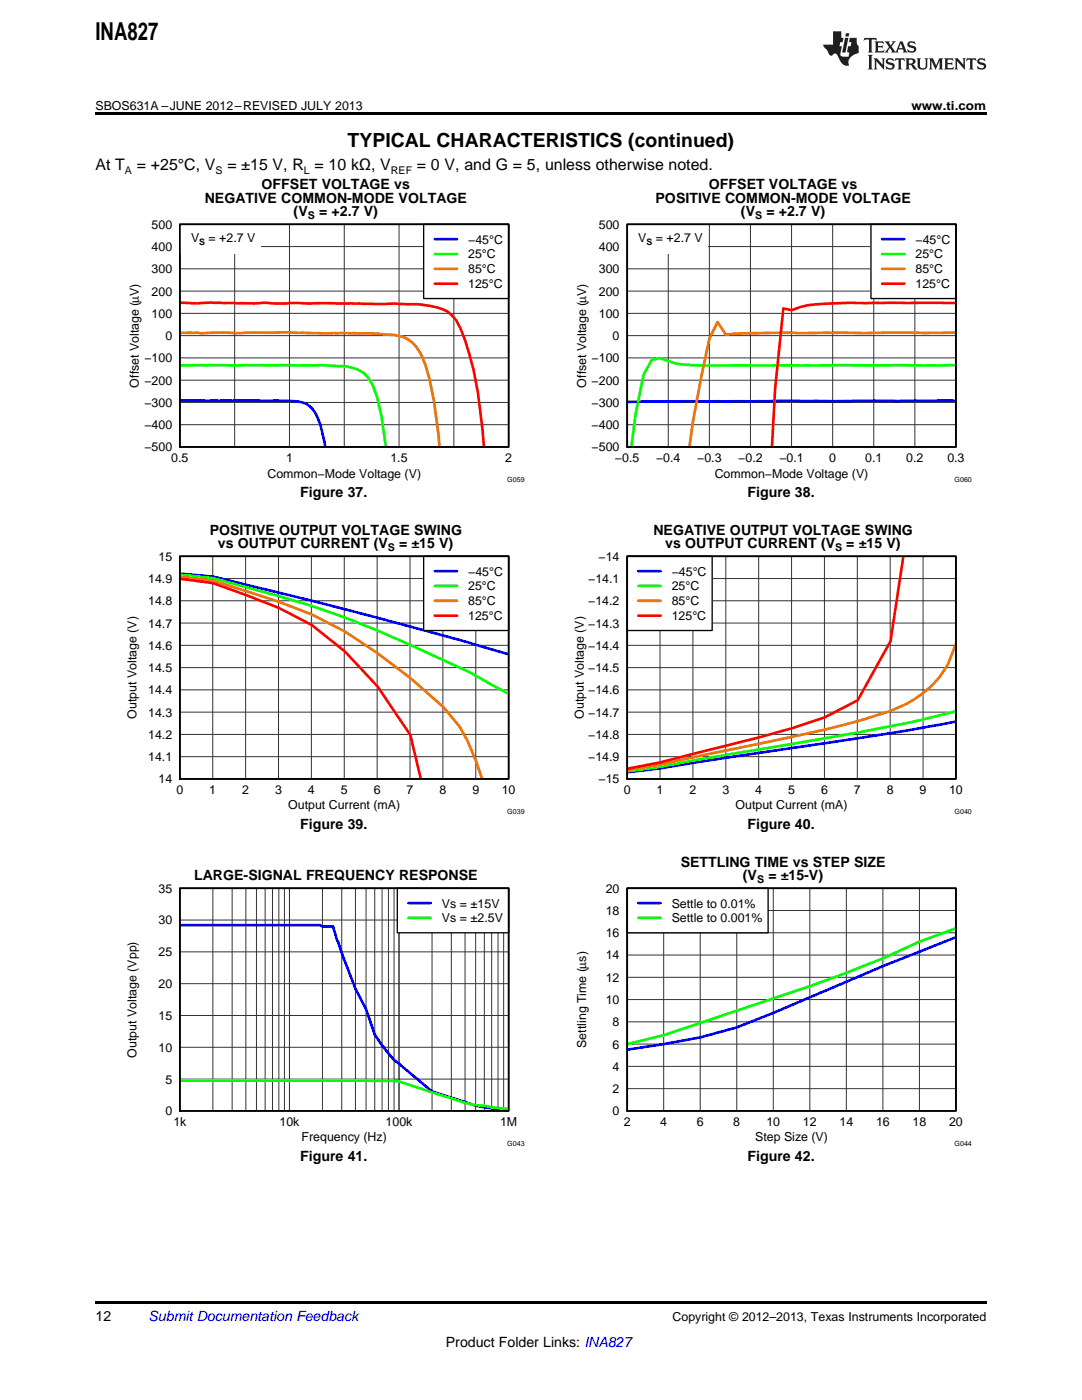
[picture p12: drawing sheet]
<svg xmlns="http://www.w3.org/2000/svg" width="216mm" height="279mm" viewBox="0 0 216 279" stroke-linecap="round" stroke-linejoin="round" font-family="sans-serif">
<path d="M19 259.7h177.8v.5h-177.8z" fill="#000"/>
<g fill="#fff">
<path d="M66.9 233.5h.3v.7h-.3z"/>
<path d="M156.1 233.5h.4v.7h-.4z"/>
</g>
<path d="M35.9 177.3h65.6v44.4h-65.6z" fill="none" stroke="#000" stroke-width=".26"/>
<g fill="none" stroke="#333" stroke-width=".2">
<path d="M35.9 177.3h65.6v44.4h-65.6zM42.5 177.3v44.4M46.3 177.3v44.4M49.1 177.3v44.4M51.2 177.3v44.4M52.9 177.3v44.4M54.4 177.3v44.4M55.6 177.3v44.4M56.8 177.3v44.4M57.8 177.3v44.4M64.3 177.3v44.4M68.2 177.3v44.4"/>
<path d="M70.9 177.3v44.4M73 177.3v44.4M74.8 177.3v44.4M76.2 177.3v44.4M77.5 177.3v44.4M78.6 177.3v44.4M79.6 177.3v44.4M86.2 177.3v44.4M90.1 177.3v44.4M92.8 177.3v44.4M94.9 177.3v44.4M96.6 177.3v44.4"/>
<path d="M98.1 177.3v44.4M99.4 177.3v44.4M100.5 177.3v44.4M35.9 196.3h65.6M35.9 190h65.6M35.9 183.6h65.6M35.9 215.4h65.6M35.9 209h65.6M35.9 202.7h65.6"/>
</g>
<path d="M35.8 184.6h28.1l.4 .3h2.2l1 3.3a73.7 73.7 0 0 0 5.5 13.2l1.8 5.1 1.4 2.1 2.4 3 7.6 6.2 6.6 2.1a26.9 26.9 0 0 0 7.7 1.6h1" fill="none" stroke="#00f" stroke-width=".53"/>
<path d="M35.8 215.7h42.8l1 .1 13.2 4.3 5.3 .9 3.4 .3" fill="none" stroke="#0f0" stroke-width=".53"/>
<path d="M79.3 177.3h22.2v8.9h-22.2z" fill="#fff"/>
<path d="M79.3 177.3h22.2v8.9h-22.2zM125.1 177.3h65.6v44.4h-65.6z" fill="none" stroke="#000" stroke-width=".26"/>
<path d="M81.5 180.2h4.4M190.7 187a762.3 762.3 0 0 0-36.4 15.2l-7.3 2.8-7.3 2-7.3 1.4-7.3 1.1" fill="none" stroke="#00f" stroke-width=".53"/>
<path d="M81.5 183.2h4.4M190.7 185.3l-7.2 2.6a235.9 235.9 0 0 1-29.2 11.4l-21.9 7.3-7.3 1.8" fill="none" stroke="#0f0" stroke-width=".53"/>
<path d="M35.9 177.3h65.6v44.4h-65.6z" fill="none" stroke="#000" stroke-width=".35"/>
<g fill="none" stroke="#333" stroke-width=".2">
<path d="M125.1 177.3h65.6v44.4h-65.6zM132.4 177.3v44.4M139.7 177.3v44.4M147 177.3v44.4M154.3 177.3v44.4M161.6 177.3v44.4M168.9 177.3v44.4M176.2 177.3v44.4M183.5 177.3v44.4M125.1 199.5h65.6M125.1 195h65.6M125.1 190.6h65.6"/>
<path d="M125.1 186.2h65.6M125.1 181.7h65.6M125.1 217.3h65.6M125.1 212.8h65.6M125.1 208.4h65.6M125.1 203.9h65.6"/>
</g>
<path d="M125.1 177.3h28.2v8.9h-28.2z" fill="#fff"/>
<path d="M125.1 177.3h28.2v8.9h-28.2z" fill="none" stroke="#000" stroke-width=".26"/>
<path d="M127.4 180.2h4.4" fill="none" stroke="#00f" stroke-width=".53"/>
<path d="M127.4 183.2h4.4" fill="none" stroke="#0f0" stroke-width=".53"/>
<path d="M125.1 177.3h65.6v44.4h-65.6z" fill="none" stroke="#000" stroke-width=".35"/>
<g fill="#fff">
<path d="M66.9 167.3h.3v.7h-.3z"/>
<path d="M156.1 167.3h.4v.7h-.4z"/>
</g>
<path d="M35.9 111h65.6v44.5h-65.6z" fill="none" stroke="#000" stroke-width=".26"/>
<g fill="none" stroke="#333" stroke-width=".2">
<path d="M35.9 111h65.6v44.5h-65.6zM35.9 119.9h65.6M35.9 115.5h65.6M42.4 111v44.5M49 111v44.5M55.6 111v44.5M62.1 111v44.5M68.7 111v44.5M75.3 111v44.5M81.8 111v44.5M88.4 111v44.5M94.9 111v44.5"/>
<path d="M35.9 137.7h65.6M35.9 133.2h65.6M35.9 128.8h65.6M35.9 124.3h65.6M35.9 151h65.6M35.9 146.6h65.6M35.9 142.1h65.6"/>
</g>
<path d="M36 114.5l6.5 .6a1062.8 1062.8 0 0 1 59 15.5" fill="none" stroke="#00f" stroke-width=".53"/>
<path d="M36 114.7l6.5 .7a303.8 303.8 0 0 1 26.3 7.8 397.4 397.4 0 0 1 26.1 11.6l6.6 3.7" fill="none" stroke="#0f0" stroke-width=".53"/>
<path d="M36 115.1l6.5 .8 13.1 4.2 6.6 2.5 6.6 3.4 6.5 4.3 6.6 5 6.5 5.8 3.3 3.8 1.6 3 1.6 3.9 1.3 3.7" fill="none" stroke="#ee7600" stroke-width=".53"/>
<path d="M36 115.5l6.5 .9 13.1 4.9 6.6 3.4 6.6 5.3 6.5 7 6.6 9.7 2.1 8.8" fill="none" stroke="#f00" stroke-width=".53"/>
<path d="M84.5 111h17v14.8h-17z" fill="#fff"/>
<path d="M84.5 111h17v14.8h-17zM125.1 111h65.6v44.5h-65.6z" fill="none" stroke="#000" stroke-width=".26"/>
<path d="M86.8 114h4.4M190.7 144l-3.2 .6a582.8 582.8 0 0 1-29.5 4.7l-26.2 4-6.6 .8" fill="none" stroke="#00f" stroke-width=".53"/>
<path d="M86.8 116.9h4.4M190.7 142l-1.6 .4a234.5 234.5 0 0 1-24.5 4.9l-26.3 4.5-6.5 1.2-6.6 1" fill="none" stroke="#0f0" stroke-width=".53"/>
<path d="M86.8 119.9h4.4M190.7 128.5a19.7 19.7 0 0 1-13 13.4 208.3 208.3 0 0 1-26.2 6.5l-19.7 4.2-6.6 1.1" fill="none" stroke="#ee7600" stroke-width=".53"/>
<path d="M180.3 111l-2.6 17-6.6 11.8-6.5 3.4a265 265 0 0 1-26.3 7.3l-6.5 1.6-6.6 1.3M86.8 122.9h4.4" fill="none" stroke="#f00" stroke-width=".53"/>
<path d="M35.9 111h65.6v44.5h-65.6z" fill="none" stroke="#000" stroke-width=".35"/>
<g fill="none" stroke="#333" stroke-width=".2">
<path d="M125.1 111h65.6v44.5h-65.6zM125.1 119.9h65.6M125.1 115.5h65.6M131.7 111v44.5M138.3 111v44.5M144.8 111v44.5M151.4 111v44.5M157.9 111v44.5M164.5 111v44.5M171.1 111v44.5M177.6 111v44.5M184.2 111v44.5"/>
<path d="M125.1 137.7h65.6M125.1 133.2h65.6M125.1 128.8h65.6M125.1 124.3h65.6M125.1 151h65.6M125.1 146.6h65.6M125.1 142.1h65.6"/>
</g>
<path d="M125.1 111h17v14.8h-17z" fill="#fff"/>
<path d="M125.1 111h17v14.8h-17z" fill="none" stroke="#000" stroke-width=".26"/>
<path d="M127.4 114h4.4" fill="none" stroke="#00f" stroke-width=".53"/>
<path d="M127.4 116.9h4.4" fill="none" stroke="#0f0" stroke-width=".53"/>
<path d="M127.4 119.9h4.4" fill="none" stroke="#ee7600" stroke-width=".53"/>
<path d="M127.4 122.9h4.4" fill="none" stroke="#f00" stroke-width=".53"/>
<path d="M125.1 111h65.6v44.5h-65.6z" fill="none" stroke="#000" stroke-width=".35"/>
<g fill="#fff">
<path d="M66.9 101h.3v.7h-.3z"/>
<path d="M156.1 101h.4v.7h-.4z"/>
</g>
<path d="M35.9 44.8h65.6v44.4h-65.6z" fill="none" stroke="#000" stroke-width=".26"/>
<g fill="none" stroke="#333" stroke-width=".2">
<path d="M35.9 44.8h65.6v44.4h-65.6zM35.9 58.1h65.6M35.9 53.7h65.6M35.9 49.2h65.6M46.8 44.8v44.4M57.8 44.8v44.4M68.7 44.8v44.4M79.6 44.8v44.4M90.6 44.8v44.4M35.9 75.9h65.6M35.9 71.4h65.6M35.9 67h65.6"/>
<path d="M35.9 62.5h65.6M35.9 84.8h65.6M35.9 80.3h65.6"/>
</g>
<path d="M35.8 79.9l17.6 .1a39.2 39.2 0 0 1 7 .3l.9 .4 .8 .6 .9 1.2 .9 2.1 1 4.7" fill="none" stroke="#00f" stroke-width=".53"/>
<path d="M35.8 72.9h28.1l3.5 .2a8.7 8.7 0 0 1 5.2 1.4l.9 .9 .9 1.5 .9 2.4 .8 3.8 .9 6.2" fill="none" stroke="#0f0" stroke-width=".53"/>
<path d="M35.8 66.4l4.5 .1 4.3-.1 2.7 .1 9.6-.2 7 .2a151.8 151.8 0 0 1 14.9 .4 6.4 6.4 0 0 1 5.2 3.8l.9 2.1a73.6 73.6 0 0 1 2.8 16.5" fill="none" stroke="#ee7600" stroke-width=".53"/>
<path d="M35.8 60.4l3.6 .2 2.6-.2 8.8 .2 1.7-.2 4.4 .2 1.7-.1 21.9 .2a20.7 20.7 0 0 1 8.7 1.4l1.8 1.8a36.2 36.2 0 0 1 3.5 10l.9 4.6 1.2 10.8" fill="none" stroke="#f00" stroke-width=".53"/>
<path d="M84.5 44.8h17v14.8h-17z" fill="#fff"/>
<path d="M84.5 44.8h17v14.8h-17z" fill="none" stroke="#000" stroke-width=".26"/>
<path d="M86.8 47.7h4.4" fill="none" stroke="#00f" stroke-width=".53"/>
<path d="M86.8 50.7h4.4" fill="none" stroke="#0f0" stroke-width=".53"/>
<path d="M86.8 53.7h4.4" fill="none" stroke="#ee7600" stroke-width=".53"/>
<path d="M86.8 56.6h4.4" fill="none" stroke="#f00" stroke-width=".53"/>
<path d="M35.9 44.8h16.1v5.9h-16.1z" fill="#fff"/>
<path d="M35.9 44.8h65.6v44.4h-65.6z" fill="none" stroke="#000" stroke-width=".35"/>
<path d="M125.1 44.8h65.6v44.4h-65.6z" fill="none" stroke="#000" stroke-width=".26"/>
<g fill="none" stroke="#333" stroke-width=".2">
<path d="M125.1 44.8h65.6v44.4h-65.6zM125.1 58.1h65.6M125.1 53.7h65.6M125.1 49.2h65.6M133.3 44.8v44.4M141.5 44.8v44.4M149.7 44.8v44.4M157.9 44.8v44.4M166.1 44.8v44.4M174.3 44.8v44.4M182.5 44.8v44.4M125.1 75.9h65.6"/>
<path d="M125.1 71.4h65.6M125.1 67h65.6M125.1 62.5h65.6M125.1 84.8h65.6M125.1 80.3h65.6"/>
</g>
<path d="M190.8 80h-32.9l-32.8 .2" fill="none" stroke="#00f" stroke-width=".53"/>
<path d="M190.8 72.9h-42.7a107.2 107.2 0 0 1-13.1-.3l-3.3-1.1-1.6 .3-1.7 3-1.6 8.1-.8 6.4" fill="none" stroke="#0f0" stroke-width=".53"/>
<path d="M190.8 66.4l-18.1 .1-16.4-.1-6.6 .1-4.9 .3-1.6-2.5-1.7 3.3-1.6 7.7-1.6 8.9-.7 5.1" fill="none" stroke="#ee7600" stroke-width=".53"/>
<path d="M190.8 60.5h-14.8a120.4 120.4 0 0 0-14.8 .4l-3.3 1-1.6-.3-1.6 16-.7 11.7" fill="none" stroke="#f00" stroke-width=".53"/>
<path d="M173.8 44.8h17v14.8h-17z" fill="#fff"/>
<path d="M173.8 44.8h17v14.8h-17z" fill="none" stroke="#000" stroke-width=".26"/>
<path d="M176 47.7h4.5" fill="none" stroke="#00f" stroke-width=".53"/>
<path d="M176 50.7h4.5" fill="none" stroke="#0f0" stroke-width=".53"/>
<path d="M176 53.7h4.5" fill="none" stroke="#ee7600" stroke-width=".53"/>
<path d="M176 56.6h4.5" fill="none" stroke="#f00" stroke-width=".53"/>
<path d="M125.1 44.8h16.1v5.9h-16.1z" fill="#fff"/>
<path d="M125.1 44.8h65.6v44.4h-65.6z" fill="none" stroke="#000" stroke-width=".35"/>
<path d="M19 22.5h177.8v.5h-177.8z" fill="#000"/>
<g fill="#231f20">
<path d="M172.5 7.6l-.1 .5 .4-.2h.6v.1v2.1l-.2 .4h.9l-.2-.4v-2.1l.1-.1h.5l.5 .2-.2-.5zM174.5 8.3l.2 .3v1.5l-.2 .4h1.8l.2-.6a1.04 1.04 0 0 1-1.3 .2v-.7h.6l.3 .2v-.6l-.3 .2h-.6v-.6l.8-.1 .4 .3-.2-.5zM176.5 8.3l.9 1.1-.9 1.1h.8l-.2-.2 .4-.7 .5 .7-.2 .2h1.5l-.2-.2 .2-.4h.9l.1 .4-.2 .2h1l-.3-.3-.7-1.9h-.5l-.9 2-.8-1 .9-1h-.8l.1 .3-.4 .5-.3-.6 .1-.2zM179.7 8.6l.4 1h-.7zM181.3 8.4a.63 .63 0 0 0-.2 .7 .63 .63 0 0 0 .6 .4l.6 .2 .1 .2a.75 .75 0 0 1-.7 .4 .75 .75 0 0 1-.6-.5l.1 .7 .1-.1a1.11 1.11 0 0 0 1.5-.6 1.13 1.13 0 0 0-1.2-.8l-.1-.4a1.04 1.04 0 0 1 1.2 .2l-.2-.5-.2 .1-.4-.2zM173.2 10.9l.2 .4v2.2l-.2 .4h1l-.3-.4v-2.2l.3-.4zM174.3 11.6l.3 .4v1.5l-.3 .4h.8l-.2-.4v-1.3l1.5 1.7v-1.9l.2-.4h-.7l.2 .4v.9l-1.1-1.3zM177 11.8a.62 .62 0 0 0-.2 .7 .62 .62 0 0 0 .6 .4l.6 .1 .1 .3a.76 .76 0 0 1-.7 .3 .76 .76 0 0 1-.7-.4l.2 .7 .1-.1a1.11 1.11 0 0 0 1.5-.6 1.13 1.13 0 0 0-1.2-.8l-.1-.4a1.04 1.04 0 0 1 1.2 .2l-.2-.6-.2 .1-.5-.1zM178.7 11.6l-.2 .6a.61 .61 0 0 1 .8-.3v1.6l-.2 .4h.9l-.2-.4v-1.6a.63 .63 0 0 1 .7 .3l-.1-.6zM180.6 11.6l.3 .4v1.5l-.3 .4h1l-.2-.2-.1-.8 .6 .2a.76 .76 0 0 0 1.2 .7l-1-1a.58 .58 0 0 0 .6-.5 .58 .58 0 0 0-.5-.6zM181.4 11.9h.1a.45 .45 0 0 1 .5 .1 .45 .45 0 0 1 .1 .5l-.8 .2zM182.9 11.6l.2 .2a2.17 2.17 0 0 0 .3 1.9 .99 .99 0 0 0 1.6-.6v-1.1l.2-.4h-.7l.2 .2a1.92 1.92 0 0 1-.2 1.8 .6 .6 0 0 1-.9-.5v-1.1l.2-.4zM185.4 11.6l.2 .4v1.5l-.2 .4h.7l-.2-.4v-1.4l.8 1.8 .8-1.8v1.4l-.2 .4h.9l-.2-.4v-1.5l.2-.4h-.8l-.6 1.5-.6-1.5zM188.4 11.6l.2 .4v1.5l-.2 .4h1.8l.1-.6a1.04 1.04 0 0 1-1.2 .1v-.6h.5l.4 .2v-.6l-.4 .2h-.5v-.7h.8l.3 .3-.1-.6zM190.5 11.6l.2 .4v1.5l-.2 .4h.7l-.2-.4v-1.3l1.5 1.7v-1.9l.2-.4h-.7l.2 .4v.9l-1.1-1.3zM192.9 11.6l-.1 .6a.61 .61 0 0 1 .7-.3l.1 1.6-.3 .4h1l-.3-.4 .1-1.6a.63 .63 0 0 1 .7 .3l-.1-.6zM195.2 11.8a.62 .62 0 0 0-.2 .7 .62 .62 0 0 0 .6 .4l.6 .1 .1 .3a.76 .76 0 0 1-.7 .3 .76 .76 0 0 1-.6-.4l.1 .7 .1-.1a1.11 1.11 0 0 0 1.6-.6 1.13 1.13 0 0 0-1.3-.8l-.1-.4a1.04 1.04 0 0 1 1.2 .2l-.1-.6-.2 .1-.5-.1z"/>
<path d="M166.2 6.3v2.6h-1.9v.4l.8 .9a.91 .91 0 0 0 1 .8 .56 .56 0 0 1 .5-.3 .56 .56 0 0 1 .5 .3l.4 .8a1.53 1.53 0 0 0 1.9 1.2 1.54 1.54 0 0 1 1-2.1l.9-.3v-1.4a1.52 1.52 0 0 1-.4-1.6h-1.3l-.2 .8h.5l-.2 .8h-.5l-.1 1v.2l.4 .1-.2 .8a1.93 1.93 0 0 1-1.6-.3l.3-1.8h-.5l.2-.8h.4l.2-.8h-.4v-1.3zM168.6 7.6l-.6 2.9h.7l.6-2.9zM168.8 6.6l-.1 .7h.6l.2-.7z"/>
</g>
<text font-size="4.9" x="19" y="7.9">INA827</text>
<text font-size="3.9" x="69.4" y="29.3">TYPICAL CHARACTERISTICS (continued)</text>
<g font-size="3.2">
<text x="19" y="34">At T</text>
<text x="27.3" y="34">= +25°C, V</text>
<text x="45.4" y="34">= ±15 V, R = 10 kΩ, V</text>
<text x="83.2" y="34">= 0 V, and G = 5, unless otherwise noted.</text>
</g>
<g font-size="2.8">
<text x="40.9" y="40.4">NEGATIVE COMMON-MODE VOLTAGE</text>
<text x="52.2" y="37.7">OFFSET VOLTAGE vs</text>
<text x="130.8" y="40.4">POSITIVE COMMON-MODE VOLTAGE</text>
<text x="141.5" y="37.7">OFFSET VOLTAGE vs</text>
<text x="58.6" y="43.1">(V</text>
<text x="63.7" y="43.1">= +2.7 V)</text>
<text x="147.8" y="43.1">(V</text>
<text x="152.9" y="43.1">= +2.7 V)</text>
<text x="59.9" y="99.3">Figure 37.</text>
<text x="149.2" y="99.3">Figure 38.</text>
<text x="41.8" y="106.7">POSITIVE OUTPUT VOLTAGE SWING</text>
<text x="130.4" y="106.7">NEGATIVE OUTPUT VOLTAGE SWING</text>
<text x="43.5" y="109.4">vs OUTPUT CURRENT (V</text>
<text x="79.6" y="109.4">= ±15 V)</text>
<text x="132.8" y="109.4">vs OUTPUT CURRENT (V</text>
<text x="168.9" y="109.4">= ±15 V)</text>
<text x="59.9" y="165.5">Figure 39.</text>
<text x="149.2" y="165.5">Figure 40.</text>
<text x="135.8" y="172.9">SETTLING TIME vs STEP SIZE</text>
<text x="38.7" y="175.6">LARGE-SIGNAL FREQUENCY RESPONSE</text>
<text x="148.2" y="175.6">(V</text>
<text x="153.3" y="175.6">= ±15-V)</text>
<text x="59.9" y="231.8">Figure 41.</text>
<text x="149.2" y="231.8">Figure 42.</text>
<text x="19" y="263.6">12</text>
<text x="89" y="268.9">Product Folder Links: INA827</text>
</g>
<text font-size="2.8" fill="#0000c8" x="29.6" y="263.6">Submit Documentation Feedback</text>
<g font-size="2.5">
<text x="19" y="21.9">SBOS631A –JUNE 2012–REVISED JULY 2013</text>
<text x="181.9" y="21.9">www.ti.com</text>
<text x="30.2" y="45.6">500</text>
<text x="119.5" y="45.6">500</text>
<text x="30.2" y="50.1">400</text>
<text x="38.1" y="48.4">V</text>
<text x="41.6" y="48.4">= +2.7 V</text>
<text x="93.4" y="48.6">−45°C</text>
<text x="93.4" y="51.6">25°C</text>
<text x="119.5" y="50.1">400</text>
<text x="127.4" y="48.4">V</text>
<text x="130.9" y="48.4">= +2.7 V</text>
<text x="182.7" y="48.6">−45°C</text>
<text x="182.7" y="51.6">25°C</text>
<text x="30.2" y="59">200</text>
<text x="30.2" y="54.5">300</text>
<text x="93.4" y="54.5">85°C</text>
<text x="93.4" y="57.5">125°C</text>
<text x="119.5" y="59">200</text>
<text x="119.5" y="54.5">300</text>
<text x="182.7" y="54.5">85°C</text>
<text x="182.7" y="57.5">125°C</text>
<text x="30.2" y="63.4">100</text>
<text x="119.5" y="63.4">100</text>
<text x="33" y="67.9">0</text>
<text x="122.2" y="67.9">0</text>
<text x="27.7" y="77.3" transform="rotate(-90 27.7 77.3)">Offset Voltage (µV)</text>
<text x="28.8" y="76.8">−200</text>
<text x="28.8" y="72.3">−100</text>
<text x="117" y="77.3" transform="rotate(-90 117 77.3)">Offset Voltage (µV)</text>
<text x="118.1" y="76.8">−200</text>
<text x="118.1" y="72.3">−100</text>
<text x="28.8" y="81.2">−300</text>
<text x="118.1" y="81.2">−300</text>
<text x="28.8" y="85.6">−400</text>
<text x="118.1" y="85.6">−400</text>
<text x="28.8" y="90.1">−500</text>
<text x="34.2" y="92.3">0.5</text>
<text x="53.4" y="95.3">Common−Mode Voltage (V)</text>
<text x="57.1" y="92.3">1</text>
<text x="77.9" y="92.3">1.5</text>
<text x="100.8" y="92.3">2</text>
<text x="118.1" y="90.1">−500</text>
<text x="122.7" y="92.3">−0.5</text>
<text x="130.9" y="92.3">−0.4</text>
<text x="139.1" y="92.3">−0.3</text>
<text x="142.6" y="95.3">Common−Mode Voltage (V)</text>
<text x="147.3" y="92.3">−0.2</text>
<text x="155.5" y="92.3">−0.1</text>
<text x="165.5" y="92.3">0</text>
<text x="172.6" y="92.3">0.1</text>
<text x="180.8" y="92.3">0.2</text>
<text x="189" y="92.3">0.3</text>
<text x="31.6" y="111.9">15</text>
<text x="119.4" y="111.9">−14</text>
<text x="29.6" y="116.3">14.9</text>
<text x="93.4" y="114.9">−45°C</text>
<text x="93.4" y="117.8">25°C</text>
<text x="117.4" y="116.3">−14.1</text>
<text x="134" y="114.9">−45°C</text>
<text x="134" y="117.8">25°C</text>
<text x="29.6" y="125.2">14.7</text>
<text x="29.6" y="120.8">14.8</text>
<text x="93.4" y="120.8">85°C</text>
<text x="93.4" y="123.8">125°C</text>
<text x="117.4" y="125.2">−14.3</text>
<text x="117.4" y="120.8">−14.2</text>
<text x="134" y="120.8">85°C</text>
<text x="134" y="123.8">125°C</text>
<text x="29.6" y="129.7">14.6</text>
<text x="117.4" y="129.7">−14.4</text>
<text x="29.6" y="134.1">14.5</text>
<text x="117.4" y="134.1">−14.5</text>
<text x="27.3" y="143.5" transform="rotate(-90 27.3 143.5)">Output Voltage (V)</text>
<text x="29.6" y="143">14.3</text>
<text x="29.6" y="138.6">14.4</text>
<text x="116.5" y="143.5" transform="rotate(-90 116.5 143.5)">Output Voltage (V)</text>
<text x="117.4" y="143">−14.7</text>
<text x="117.4" y="138.6">−14.6</text>
<text x="29.6" y="147.5">14.2</text>
<text x="117.4" y="147.5">−14.8</text>
<text x="29.6" y="151.9">14.1</text>
<text x="117.4" y="151.9">−14.9</text>
<text x="31.6" y="156.3">14</text>
<text x="35.2" y="158.5">0</text>
<text x="41.8" y="158.5">1</text>
<text x="48.3" y="158.5">2</text>
<text x="54.9" y="158.5">3</text>
<text x="57.5" y="161.6">Output Current (mA)</text>
<text x="61.4" y="158.5">4</text>
<text x="68" y="158.5">5</text>
<text x="74.6" y="158.5">6</text>
<text x="81.1" y="158.5">7</text>
<text x="87.7" y="158.5">8</text>
<text x="94.2" y="158.5">9</text>
<text x="100.1" y="158.5">10</text>
<text x="119.4" y="156.3">−15</text>
<text x="124.5" y="158.5">0</text>
<text x="131" y="158.5">1</text>
<text x="137.6" y="158.5">2</text>
<text x="144.1" y="158.5">3</text>
<text x="146.8" y="161.6">Output Current (mA)</text>
<text x="150.7" y="158.5">4</text>
<text x="157.3" y="158.5">5</text>
<text x="163.8" y="158.5">6</text>
<text x="170.4" y="158.5">7</text>
<text x="176.9" y="158.5">8</text>
<text x="183.5" y="158.5">9</text>
<text x="189.4" y="158.5">10</text>
<text x="31.6" y="178.2">35</text>
<text x="120.9" y="178.2">20</text>
<text x="31.6" y="184.5">30</text>
<text x="88.2" y="181.1">Vs = ±15V</text>
<text x="88.2" y="184.1">Vs = ±2.5V</text>
<text x="120.9" y="182.6">18</text>
<text x="134" y="181.1">Settle to 0.01%</text>
<text x="134" y="184.1">Settle to 0.001%</text>
<text x="31.6" y="190.8">25</text>
<text x="120.9" y="191.5">14</text>
<text x="120.9" y="187">16</text>
<text x="31.6" y="197.2">20</text>
<text x="120.9" y="195.9">12</text>
<text x="31.6" y="203.5">15</text>
<text x="120.9" y="200.4">10</text>
<text x="31.6" y="209.9">10</text>
<text x="117" y="209.1" transform="rotate(-90 117 209.1)">Settling Time (µs)</text>
<text x="122.2" y="209.3">6</text>
<text x="122.2" y="204.8">8</text>
<text x="27.3" y="211.1" transform="rotate(-90 27.3 211.1)">Output Voltage (Vpp)</text>
<text x="122.2" y="213.7">4</text>
<text x="33" y="216.2">5</text>
<text x="122.2" y="218.2">2</text>
<text x="33" y="222.6">0</text>
<text x="34.6" y="224.8">1k</text>
<text x="55.8" y="224.8">10k</text>
<text x="60.2" y="227.8">Frequency (Hz)</text>
<text x="76.9" y="224.8">100k</text>
<text x="99.8" y="224.8">1M</text>
<text x="122.2" y="222.6">0</text>
<text x="124.5" y="224.8">2</text>
<text x="131.7" y="224.8">4</text>
<text x="139" y="224.8">6</text>
<text x="146.3" y="224.8">8</text>
<text x="150.7" y="227.8">Step Size (V)</text>
<text x="152.9" y="224.8">10</text>
<text x="160.2" y="224.8">12</text>
<text x="167.5" y="224.8">14</text>
<text x="174.8" y="224.8">16</text>
<text x="182.1" y="224.8">18</text>
<text x="189.4" y="224.8">20</text>
<text x="134.2" y="263.6">Copyright © 2012–2013, Texas Instruments Incorporated</text>
</g>
<g font-size="2.1">
<text x="24.9" y="34.6">A</text>
<text x="43" y="34.6">S</text>
<text x="60.6" y="34.6">L</text>
<text x="78" y="34.6">REF</text>
<text x="61.4" y="43.7">S</text>
<text x="150.7" y="43.7">S</text>
<text x="77.4" y="109.9">S</text>
<text x="166.6" y="109.9">S</text>
<text x="151.1" y="176.2">S</text>
</g>
<g font-size="1.8">
<text x="39.8" y="48.8">S</text>
<text x="129" y="48.8">S</text>
</g>
<g font-size="1.4">
<text x="101.2" y="96.3">G059</text>
<text x="190.5" y="96.3">G060</text>
<text x="101.2" y="162.5">G039</text>
<text x="190.5" y="162.5">G040</text>
<text x="101.2" y="228.8">G043</text>
<text x="190.5" y="228.8">G044</text>
</g>
</svg>
